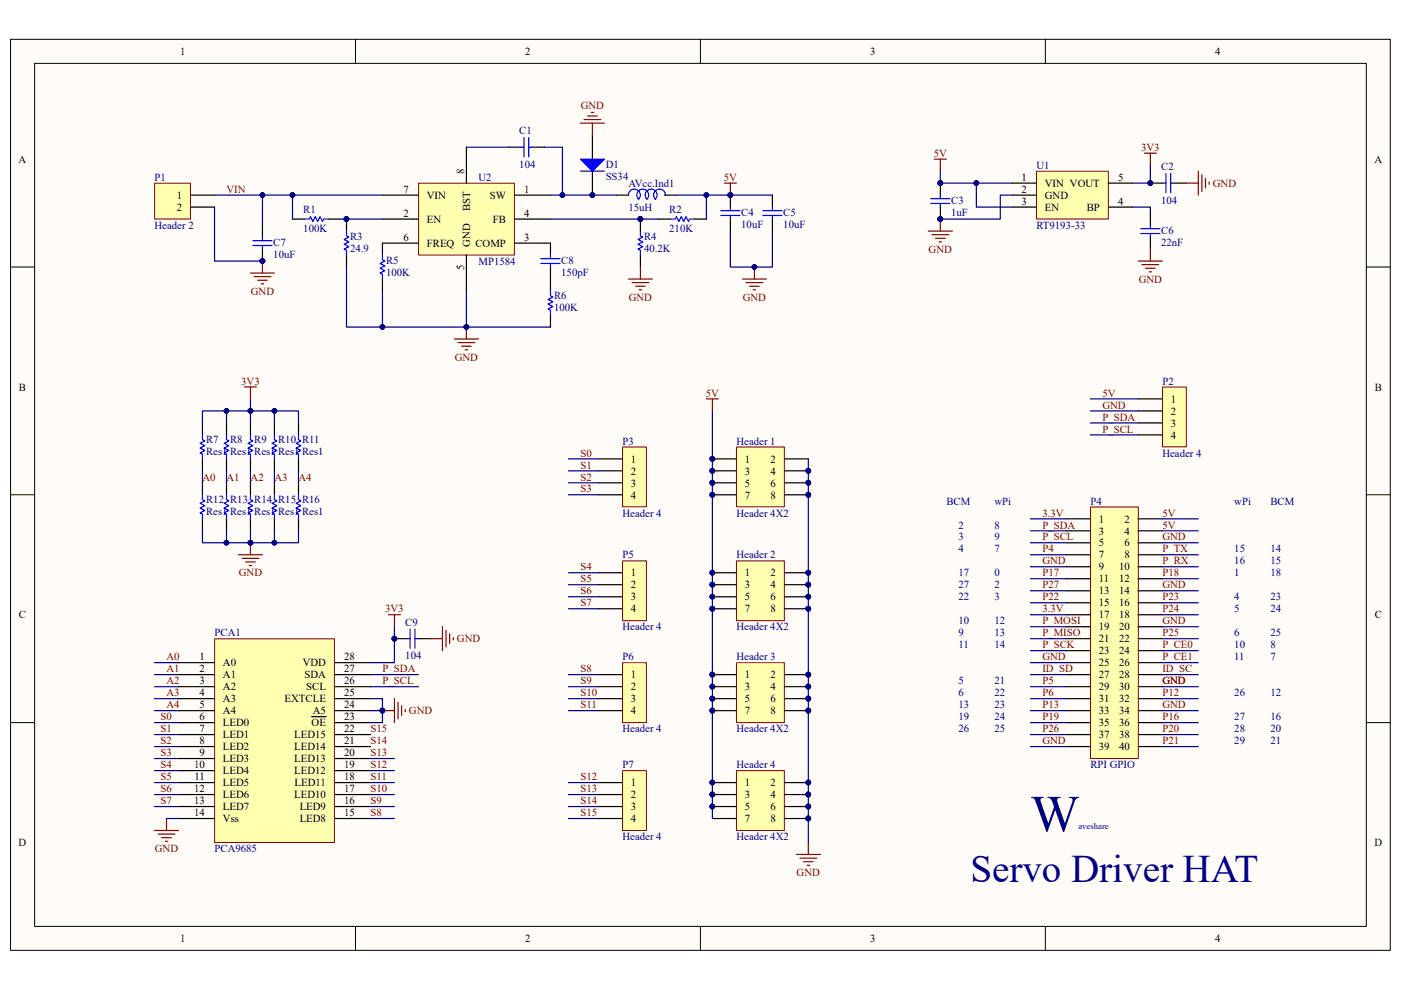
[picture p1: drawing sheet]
<svg xmlns="http://www.w3.org/2000/svg" width="297mm" height="210mm" viewBox="0 0 297 210" stroke-linecap="round" stroke-linejoin="round" font-family="sans-serif">
<path d="M2.3 8.4h292.5v193.2h-292.5z" fill="#fffcf8"/>
<path d="M2.2 8.3h292.6v193.3h-292.6z" fill="none" stroke="#000" stroke-width=".21"/>
<path d="M7.4 13.5h282.3v183h-282.3z" fill="#fffcf8"/>
<g fill="none" stroke="#000" stroke-width=".21">
<path d="M7.3 13.4h282.4v183.1h-282.4zM75.4 8.3v5.1M148.5 8.3v5.1M221.6 8.3v5.1M2.2 56.6h5.1M289.7 56.6h5.1M2.2 104.9h5.1M289.7 104.9h5.1M2.2 153.3h5.1M289.7 153.3h5.1M75.4 196.5v5.1M148.5 196.5v5.1"/>
<path d="M221.6 196.5v5.1"/>
</g>
<path d="M45.5 135.5h25.4v43.2h-25.4z" fill="#ffffb0"/>
<path d="M45.5 135.5h25.4v43.2h-25.4z" fill="none" stroke="#800000" stroke-width=".21"/>
<g fill="none" stroke="#000" stroke-width=".25">
<path d="M83.6 135.5h2.6M88.7 135.5h2.6M37.8 140.5h7.7M37.8 143.1h7.7M37.8 145.6h7.7M37.8 148.2h7.7M37.8 150.7h7.7M37.8 153.3h7.7M37.8 155.8h7.7M37.8 158.3h7.7M66.1 152h3M70.9 140.5h7.6"/>
<path d="M70.9 143.1h7.6M70.9 145.6h7.6M70.9 148.2h7.6M70.9 150.7h7.6M70.9 153.3h7.6M70.9 155.8h7.6M70.9 158.3h7.6M37.8 168.5h7.7M37.8 173.6h7.7M37.8 171.1h7.7M37.8 166h7.7M37.8 163.4h7.7"/>
<path d="M37.8 160.9h7.7M70.9 168.5h7.6M70.9 173.6h7.6M70.9 171.1h7.6M70.9 166h7.6M70.9 163.4h7.6M70.9 160.9h7.6"/>
</g>
<path d="M82.4 130.4h2.5M83.6 130.4v2.5M81.1 150.7h2.5M83.6 148.2v5.1M84.4 148.9v3.6M85.2 149.7v2M85.9 150.5v.5M32.8 176.1h5M33.5 176.9h3.6M34.3 177.7h2M35 178.4h.6M35.3 173.6v2.5" fill="none" stroke="#800000" stroke-width=".25"/>
<g fill="#000080" stroke="#000080" stroke-width=".21">
<circle cx="81.1" cy="150.7" r=".49"/>
<circle cx="83.6" cy="135.5" r=".49"/>
</g>
<path d="M86.2 135.5h.7M86.9 133.4v4.1M88 135.5h.7M88 133.4v4.1" fill="none" stroke="#00f" stroke-width=".25"/>
<path d="M219.8 36.3h15.2v10.2h-15.2z" fill="#ffffb0"/>
<path d="M219.7 36.3h15.3v10.2h-15.3z" fill="none" stroke="#800000" stroke-width=".21"/>
<path d="M199.4 38.8v2.6M214.6 38.8h5.1M235 38.8h5.1M243.9 38.8h2.5M249 38.8h2.5M199.4 43.9v2.6M214.6 41.4h5.1M214.6 43.9h5.1M235 43.9h5.1M243.9 45.2v2.5M243.9 50.3v2.5" fill="none" stroke="#000" stroke-width=".25"/>
<g fill="#000080" stroke="#000080" stroke-width=".21">
<circle cx="199.4" cy="46.5" r=".49"/>
<circle cx="199.4" cy="38.8" r=".49"/>
<circle cx="243.9" cy="38.8" r=".49"/>
</g>
<path d="M246.4 38.8h.8M247.2 36.8v4.1M248.2 36.8v4.1M248.2 38.8h.8M197.3 42.1h4.1M197.3 43.2h4.1M199.4 41.4v.7M199.4 43.2v.7M241.8 48.5h4.1M241.8 49.5h4.1M243.9 47.7v.8M243.9 49.5v.8" fill="none" stroke="#00f" stroke-width=".25"/>
<g fill="none" stroke="#800000" stroke-width=".25">
<path d="M198.1 33.8h2.6M199.4 33.8v2.5M242.6 32.5h2.6M243.9 32.5v2.5M251.5 38.8h2.6M254.1 36.3v5.1M254.8 37.1v3.5M255.6 37.8v2.1M256.4 38.6v.5M196.8 49h5.1M197.6 49.8h3.6M198.3 50.5h2.1"/>
<path d="M199.1 51.3h.5M199.4 46.5v2.5M241.3 55.4h5.1M242.1 56.1h3.6M242.9 56.9h2M243.6 57.7h.6M243.9 52.8v2.6M91.3 135.5h2.5M93.8 132.9v5.1M94.6 133.7v3.5M95.3 134.5v2M96.1 135.2v.5"/>
</g>
<path d="M156.2 94.8h10.1v12.7h-10.1z" fill="#ffffb0"/>
<path d="M156.1 94.8h10.2v12.7h-10.2z" fill="none" stroke="#800000" stroke-width=".21"/>
<path d="M151 97.3h5.1M151 99.9h5.1M166.3 97.3h5.1M166.3 99.9h5.1M151 102.4h5.1M151 104.9h5.1M166.3 102.4h5.1M166.3 104.9h5.1" fill="none" stroke="#000" stroke-width=".25"/>
<g fill="#000080" stroke="#000080" stroke-width=".21">
<circle cx="151" cy="97.3" r=".5"/>
<circle cx="151" cy="99.9" r=".5"/>
<circle cx="151" cy="102.4" r=".5"/>
<circle cx="151" cy="104.9" r=".5"/>
<circle cx="171.4" cy="99.9" r=".49"/>
<circle cx="171.4" cy="102.4" r=".49"/>
<circle cx="171.4" cy="104.9" r=".49"/>
</g>
<path d="M132 94.8h5.1v12.7h-5.1z" fill="#ffffb0"/>
<path d="M132 94.8h5.1v12.7h-5.1z" fill="none" stroke="#800000" stroke-width=".21"/>
<path d="M126.9 97.3h5.1M126.9 99.9h5.1M126.9 102.4h5.1M126.9 104.9h5.1" fill="none" stroke="#000" stroke-width=".25"/>
<path d="M156.2 119h10.1v12.7h-10.1z" fill="#ffffb0"/>
<path d="M156.1 119h10.2v12.7h-10.2z" fill="none" stroke="#800000" stroke-width=".21"/>
<path d="M151 121.5h5.1M151 124h5.1M151 126.6h5.1M151 129.1h5.1M166.3 121.5h5.1M166.3 124h5.1M166.3 126.6h5.1M166.3 129.1h5.1" fill="none" stroke="#000" stroke-width=".25"/>
<g fill="#000080" stroke="#000080" stroke-width=".21">
<circle cx="151" cy="121.5" r=".5"/>
<circle cx="151" cy="124" r=".5"/>
<circle cx="151" cy="126.6" r=".5"/>
<circle cx="151" cy="129.1" r=".5"/>
<circle cx="171.4" cy="121.5" r=".49"/>
<circle cx="171.4" cy="124" r=".49"/>
<circle cx="171.4" cy="126.6" r=".49"/>
<circle cx="171.4" cy="129.1" r=".49"/>
</g>
<path d="M132 119h5.1v12.7h-5.1z" fill="#ffffb0"/>
<path d="M132 119h5.1v12.7h-5.1z" fill="none" stroke="#800000" stroke-width=".21"/>
<path d="M126.9 121.5h5.1M126.9 124h5.1M126.9 126.6h5.1M126.9 129.1h5.1" fill="none" stroke="#000" stroke-width=".25"/>
<path d="M156.2 140.6h10.1v12.7h-10.1z" fill="#ffffb0"/>
<path d="M156.1 140.6h10.2v12.7h-10.2z" fill="none" stroke="#800000" stroke-width=".21"/>
<path d="M151 143.1h5.1M151 145.6h5.1M151 148.2h5.1M151 150.7h5.1M166.3 143.1h5.1M166.3 145.6h5.1M166.3 148.2h5.1M166.3 150.7h5.1" fill="none" stroke="#000" stroke-width=".25"/>
<g fill="#000080" stroke="#000080" stroke-width=".21">
<circle cx="151" cy="143.1" r=".5"/>
<circle cx="151" cy="145.6" r=".5"/>
<circle cx="151" cy="148.2" r=".5"/>
<circle cx="151" cy="150.7" r=".5"/>
<circle cx="171.4" cy="143.1" r=".49"/>
<circle cx="171.4" cy="145.6" r=".49"/>
<circle cx="171.4" cy="148.2" r=".49"/>
<circle cx="171.4" cy="150.7" r=".49"/>
</g>
<path d="M132 140.6h5.1v12.7h-5.1z" fill="#ffffb0"/>
<path d="M132 140.6h5.1v12.7h-5.1z" fill="none" stroke="#800000" stroke-width=".21"/>
<path d="M126.9 143.1h5.1M126.9 145.6h5.1M126.9 148.2h5.1M126.9 150.7h5.1" fill="none" stroke="#000" stroke-width=".25"/>
<path d="M156.2 163.5h10.1v12.6h-10.1z" fill="#ffffb0"/>
<path d="M156.1 163.4h10.2v12.7h-10.2z" fill="none" stroke="#800000" stroke-width=".21"/>
<path d="M151 166h5.1M151 168.5h5.1M151 171.1h5.1M151 173.6h5.1M166.3 166h5.1M166.3 168.5h5.1M166.3 171.1h5.1M166.3 173.6h5.1" fill="none" stroke="#000" stroke-width=".25"/>
<g fill="#000080" stroke="#000080" stroke-width=".21">
<circle cx="151" cy="166" r=".5"/>
<circle cx="151" cy="168.5" r=".5"/>
<circle cx="151" cy="171.1" r=".5"/>
<circle cx="171.4" cy="166" r=".49"/>
<circle cx="171.4" cy="168.5" r=".49"/>
<circle cx="171.4" cy="171.1" r=".49"/>
<circle cx="171.4" cy="173.6" r=".49"/>
</g>
<path d="M132 163.5h5.1v12.6h-5.1z" fill="#ffffb0"/>
<path d="M132 163.4h5.1v12.7h-5.1z" fill="none" stroke="#800000" stroke-width=".21"/>
<path d="M126.9 166h5.1M126.9 168.5h5.1M126.9 171.1h5.1M126.9 173.6h5.1" fill="none" stroke="#000" stroke-width=".25"/>
<path d="M149.8 84.6h2.5M151 84.6v2.6M171.4 178.7v2.5M168.8 181.2h5.1M169.6 182h3.6M170.4 182.8h2M171.1 183.5h.6" fill="none" stroke="#800000" stroke-width=".25"/>
<path d="M231.2 107.5h10.1v53.4h-10.1z" fill="#ffffb0"/>
<path d="M231.2 107.5h10.1v53.4h-10.1z" fill="none" stroke="#800000" stroke-width=".21"/>
<g fill="none" stroke="#000" stroke-width=".25">
<path d="M42.9 89.7v2.5M42.9 97.3v2.6M48 89.7v2.5M48 97.3v2.6M53.1 89.7v2.5M53.1 97.3v2.6M58.2 89.7v2.5M58.2 97.3v2.6M63.3 89.7v2.5M63.3 97.3v2.6M42.9 102.4v2.5M42.9 110v2.6"/>
<path d="M48 102.4v2.5M48 110v2.6M53.1 102.4v2.5M53.1 110v2.6M58.2 102.4v2.5M58.2 110v2.6M63.3 102.4v2.5M63.3 110v2.6M226.1 110h5.1M226.1 112.6h5.1M226.1 115.1h5.1M226.1 117.7h5.1"/>
<path d="M241.3 110h5.1M241.3 112.6h5.1M241.3 115.1h5.1M241.3 117.7h5.1M226.1 120.2h5.1M226.1 122.7h5.1M226.1 125.3h5.1M226.1 127.8h5.1M226.1 130.4h5.1M226.1 132.9h5.1M226.1 135.5h5.1M226.1 138h5.1"/>
<path d="M241.3 120.2h5.1M241.3 122.7h5.1M241.3 125.3h5.1M241.3 127.8h5.1M241.3 130.4h5.1M241.3 132.9h5.1M241.3 135.5h5.1M241.3 138h5.1M226.1 140.5h5.1M226.1 143.1h5.1M226.1 145.6h5.1M226.1 148.2h5.1"/>
<path d="M226.1 150.7h5.1M226.1 153.3h5.1M226.1 155.8h5.1M226.1 158.3h5.1M241.3 140.5h5.1M241.3 143.1h5.1M241.3 145.6h5.1M241.3 148.2h5.1M241.3 150.7h5.1M241.3 153.3h5.1M241.3 155.8h5.1M241.3 158.3h5.1"/>
</g>
<path d="M42.9 92.2v1.1l.5 .2-1 .5 1 .5-1 .5 1 .5-1 .6 .5 .2v1M48 92.2v1.1l.5 .2-1 .5 1 .5-1 .5 1 .5-1 .6 .5 .2v1M53.1 92.2v1.1l.5 .2-1 .5 1 .5-1 .5 1 .5-1 .6 .5 .2v1M58.2 92.2v1.1l.5 .2-1 .5 1 .5-1 .5 1 .5-1 .6 .5 .2v1M63.3 92.2v1.1l.5 .2-1 .5 1 .5-1 .5 1 .5-1 .6 .5 .2v1M42.9 104.9v1.1l.5 .2-1 .5 1 .6-1 .5 1 .5-1 .5 .5 .2v1M48 104.9v1.1l.5 .2-1 .5 1 .6-1 .5 1 .5-1 .5 .5 .2v1M53.1 104.9v1.1l.5 .2-1 .5 1 .6-1 .5 1 .5-1 .5 .5 .2v1M58.2 104.9v1.1l.5 .2-1 .5 1 .6-1 .5 1 .5-1 .5 .5 .2v1M63.3 104.9v1.1l.5 .2-1 .5 1 .6-1 .5 1 .5-1 .5 .5 .2v1" fill="none" stroke="#00f" stroke-width=".25"/>
<path d="M51.8 82.1h2.6M53.1 82.1v2.5M50.6 117.7h5M51.3 118.4h3.6M52.1 119.2h2M52.8 120h.6M53.1 115.1v2.6" fill="none" stroke="#800000" stroke-width=".25"/>
<circle cx="53.1" cy="115.1" r=".49" fill="#000080" stroke="#000080" stroke-width=".21"/>
<path d="M246.5 82.1h5v12.7h-5z" fill="#ffffb0"/>
<path d="M246.5 82.1h5v12.7h-5z" fill="none" stroke="#800000" stroke-width=".21"/>
<path d="M241.3 84.6h5.1M241.3 87.2h5.1M241.3 89.7h5.1M241.3 92.2h5.1" fill="none" stroke="#000" stroke-width=".25"/>
<path d="M32.8 38.9h7.6v7.6h-7.6z" fill="#ffffb0"/>
<path d="M32.8 38.9h7.6v7.6h-7.6z" fill="none" stroke="#800000" stroke-width=".21"/>
<path d="M40.4 41.4h5.1M40.4 43.9h5.1M55.6 47.7v2.6M55.6 52.8v2.6M116.7 51.6v2.5M116.7 56.6v2.6" fill="none" stroke="#000" stroke-width=".25"/>
<circle cx="55.6" cy="55.4" r=".49" fill="#000080" stroke="#000080" stroke-width=".21"/>
<path d="M53.6 51.1h4.1M53.6 52.1h4.1M55.6 50.3v.8M55.6 52.1v.7M114.7 55.9h4M114.7 54.9h4M116.7 54.1v.8M116.7 55.9v.7" fill="none" stroke="#00f" stroke-width=".25"/>
<path d="M88.8 38.9h20.3v15.2h-20.3z" fill="#ffffb0"/>
<path d="M88.7 38.9h20.4v15.2h-20.4z" fill="none" stroke="#800000" stroke-width=".21"/>
<g fill="none" stroke="#000" stroke-width=".25">
<path d="M98.9 31.2v7.6M107.8 31.2h2.5M112.9 31.2h2.5M125.6 28.7v5.1M125.6 36.3v5.1M62 46.5h2.6M69.6 46.5h2.6M73.5 46.5v2.5M73.5 54.1v2.5M81.1 59.2v2.5M81.1 41.4h7.6M81.1 46.5h7.6"/>
<path d="M88.7 51.6h-7.6v2.5M98.9 54.1v7.6M109.1 41.4h7.6M109.1 46.5h7.6M109.1 51.6h7.6M130.7 41.4h2.5M140.9 41.4h2.5"/>
</g>
<g fill="#000080" stroke="#000080" stroke-width=".21">
<circle cx="73.4" cy="46.5" r=".49"/>
<circle cx="55.6" cy="55.4" r=".49"/>
<circle cx="98.9" cy="69.3" r=".49"/>
<circle cx="125.6" cy="41.4" r=".49"/>
</g>
<path d="M110.3 31.2h.8M111.1 29.2v4.1M112.1 29.2v4.1M112.1 31.2h.8M64.6 46.5h1l.2-.5 .5 1 .5-1 .5 1 .6-1 .5 1 .2-.5h1M73.5 49v1l.5 .3-1 .5 1 .5-1 .5 1 .5-1 .5 .5 .3v1M81.1 54.1v1l.5 .3-1 .5 1 .5-1 .5 1 .5-1 .5 .5 .3v1M133.2 41.4a1.26 1.26 0 0 1 1.8-1.2 1.26 1.26 0 0 1 .4 2.1 1.26 1.26 0 0 1 0-1.8 1.26 1.26 0 0 1 1.8 0 1.26 1.26 0 0 1 0 1.8 1.27 1.27 0 0 1 0-1.8 1.27 1.27 0 0 1 1.8 0 1.27 1.27 0 0 1 0 1.8 1.26 1.26 0 0 1 .4-2.1 1.26 1.26 0 0 1 1.7 1.2" fill="none" stroke="#00f" stroke-width=".25"/>
<path d="M53.1 57.9h5.1M53.9 58.7h3.5M54.6 59.4h2.1M55.6 55.4v2.5M55.4 60.2h.5M96.3 71.9h5.1M97.1 72.7h3.6M97.9 73.4h2M98.6 74.2h.5M98.9 69.4v2.5" fill="none" stroke="#800000" stroke-width=".25"/>
<path d="M123.1 33.8h5l-2.5 2.5z" fill="#00f"/>
<g fill="none" stroke="#00f" stroke-width=".25">
<path d="M123.1 36.3h5M123.1 33.8h5l-2.5 2.5zM135.8 49v1l.5 .3-1 .5 1 .5-1 .5 1 .5-1 .5 .5 .3v1M142.1 46.5h1l.3-.5 .5 1 .5-1 .5 1 .6-1 .5 1 .2-.5h1M152.8 45.7h4.1M152.8 44.7h4.1M154.9 43.9v.8M154.9 45.7v.8M161.7 45.7h4.1M161.7 44.7h4.1M163.8 43.9v.8M163.8 45.7v.8"/>
<path d="M116.7 61.7v1l.5 .3-1 .5 1 .5-1 .5 1 .5-1 .5 .5 .3v1"/>
</g>
<g fill="#000080" stroke="#000080" stroke-width=".21">
<circle cx="125.6" cy="41.4" r=".49"/>
<circle cx="135.8" cy="46.5" r=".5"/>
<circle cx="154.8" cy="41.4" r=".49"/>
<circle cx="159.9" cy="56.6" r=".5"/>
<circle cx="83.6" cy="135.5" r=".49"/>
<circle cx="81.1" cy="150.7" r=".49"/>
<circle cx="207" cy="38.8" r=".5"/>
<circle cx="199.4" cy="46.5" r=".49"/>
<circle cx="243.9" cy="38.8" r=".49"/>
<circle cx="171.4" cy="99.9" r=".49"/>
<circle cx="171.4" cy="102.4" r=".49"/>
<circle cx="171.4" cy="104.9" r=".49"/>
<circle cx="171.4" cy="121.5" r=".49"/>
<circle cx="171.4" cy="124" r=".49"/>
<circle cx="171.4" cy="126.6" r=".49"/>
<circle cx="171.4" cy="129.1" r=".49"/>
<circle cx="171.4" cy="143.1" r=".49"/>
<circle cx="171.4" cy="145.6" r=".49"/>
<circle cx="171.4" cy="148.2" r=".49"/>
<circle cx="171.4" cy="150.7" r=".49"/>
<circle cx="171.4" cy="166" r=".49"/>
<circle cx="171.4" cy="168.5" r=".49"/>
<circle cx="171.4" cy="171.1" r=".49"/>
<circle cx="171.4" cy="173.6" r=".49"/>
<circle cx="151" cy="97.3" r=".5"/>
<circle cx="151" cy="99.9" r=".5"/>
<circle cx="151" cy="102.4" r=".5"/>
<circle cx="151" cy="104.9" r=".5"/>
<circle cx="151" cy="121.5" r=".5"/>
<circle cx="151" cy="124" r=".5"/>
<circle cx="151" cy="126.6" r=".5"/>
<circle cx="151" cy="129.1" r=".5"/>
<circle cx="151" cy="143.1" r=".5"/>
<circle cx="151" cy="145.6" r=".5"/>
<circle cx="151" cy="148.2" r=".5"/>
<circle cx="151" cy="150.7" r=".5"/>
<circle cx="151" cy="166" r=".5"/>
<circle cx="151" cy="168.5" r=".5"/>
<circle cx="151" cy="171.1" r=".5"/>
<circle cx="58.2" cy="87.1" r=".49"/>
<circle cx="53.1" cy="87.1" r=".49"/>
<circle cx="48" cy="87.1" r=".5"/>
<circle cx="58.2" cy="115.1" r=".49"/>
<circle cx="53.1" cy="115.1" r=".49"/>
<circle cx="48" cy="115.1" r=".5"/>
<circle cx="199.4" cy="38.8" r=".49"/>
<circle cx="73.4" cy="46.5" r=".49"/>
<circle cx="55.6" cy="41.4" r=".49"/>
<circle cx="62" cy="41.4" r=".5"/>
<circle cx="119.2" cy="41.4" r=".5"/>
<circle cx="149.8" cy="41.4" r=".5"/>
<circle cx="81.1" cy="69.3" r=".49"/>
<circle cx="98.9" cy="69.3" r=".49"/>
<circle cx="55.6" cy="55.4" r=".49"/>
</g>
<g fill="none" stroke="#800000" stroke-width=".25">
<path d="M123.1 26.1h5M123.8 25.4h3.6M124.6 24.6h2M125.3 23.8h.6M125.6 26.1v2.6M153.6 38.8h2.5M154.9 38.8v2.6M133.2 59.2h5.1M134 59.9h3.6M135.8 56.6v2.6M157.4 59.2h5.1M158.2 59.9h3.5"/>
<path d="M160 56.6v2.6M134.8 60.7h2M135.5 61.5h.5M158.9 60.7h2.1M159.7 61.5h.5"/>
</g>
<path d="M116.7 59.2v2.5M135.8 46.5v2.5M135.8 54.1v2.5M139.6 46.5h2.5M147.2 46.5h2.6M154.9 41.4v2.5M154.9 46.5v2.5M163.8 41.4v2.5M163.8 46.5v2.5M116.7 66.8v2.6" fill="none" stroke="#000" stroke-width=".25"/>
<g fill="none" stroke="#000080" stroke-width=".25">
<path d="M98.9 31.2h8.9M115.4 31.2h3.8v10.2M199.4 36.3v2.5h15.2M207 38.8v5.1h7.6M243.9 35v3.8h-3.8M45.5 43.9v11.5h10.1M45.5 41.4h35.6M55.6 41.4v6.3M62 41.4v5.1M72.2 46.5h8.9M73.5 56.6v12.8h25.4v-7.7M116.7 46.5h22.9"/>
<path d="M116.7 41.4h14M143.4 41.4h20.4M149.8 41.4v5.1M154.9 49v7.6h8.9v-7.6M214.6 41.4h-2.5v5.1h-12.7M240.1 43.9h3.8v1.3M81.1 61.7v7.7M98.9 69.4h17.8M42.9 89.7v-2.5h20.4v2.5M42.9 99.9v2.5M48 87.2v2.5M48 99.9v2.5"/>
<path d="M53.1 99.9v2.5M53.1 84.6v5.1M58.2 87.2v2.5M58.2 99.9v2.5M63.3 99.9v2.5M120.5 97.3h6.4M120.5 99.9h6.4M151 87.2v86.4M171.4 97.3v81.4M231.2 84.6h10.1M231.2 87.2h10.1M231.2 89.7h10.1"/>
<path d="M231.2 92.2h10.1M42.9 112.6v2.5h20.4v-2.5M48 112.6v2.5M53.1 112.6v2.5M58.2 112.6v2.5M120.5 102.4h6.4M120.5 104.9h6.4M218.5 110h7.6M218.5 115.1h7.6M218.5 112.6h7.6M218.5 117.7h7.6M246.4 112.6h7.7"/>
<path d="M246.4 110h7.7M246.4 115.1h7.7M246.4 117.7h7.7M83.6 132.9v7.6h-5.1M120.5 121.5h6.4M120.5 124h6.4M120.5 126.6h6.4M120.5 129.1h6.4M218.5 120.2h7.6M218.5 125.3h7.6M218.5 130.4h7.6M218.5 132.9h7.6"/>
<path d="M218.5 135.5h7.6M218.5 138h7.6M218.5 122.7h7.6M218.5 127.8h7.6M246.4 120.2h7.7M246.4 122.7h7.7M246.4 125.3h7.7M246.4 130.4h7.7M246.4 132.9h7.7M246.4 127.8h7.7M246.4 135.5h7.7M246.4 138h7.7"/>
<path d="M32.8 143.1h5M32.8 145.6h5M32.8 150.7h5M32.8 148.2h5M32.8 140.5h5M32.8 158.3h5M32.8 153.3h5M32.8 155.8h5M78.5 148.2h2.6v5.1h-2.6M78.5 143.1h10.2M78.5 145.6h10.2M78.5 150.7h2.6"/>
<path d="M120.5 143.1h6.4M120.5 145.6h6.4M120.5 150.7h6.4M120.5 148.2h6.4M218.5 145.6h7.6M218.5 150.7h7.6M218.5 155.8h7.6M218.5 153.3h7.6M218.5 148.2h7.6M218.5 140.5h7.6M218.5 143.1h7.6M218.5 158.3h7.6"/>
<path d="M246.4 143.1h7.7M246.4 145.6h7.7M246.4 150.7h7.7M246.4 158.3h7.7M246.4 155.8h7.7M246.4 153.3h7.7M246.4 148.2h7.7M246.4 140.5h7.7M32.8 160.9h5M32.8 163.4h5M32.8 166h5M32.8 168.5h5"/>
<path d="M32.8 171.1h5M35.3 173.6h2.5M78.5 173.6h5.1M78.5 160.9h5.1M78.5 163.4h5.1M78.5 166h5.1M78.5 168.5h5.1M78.5 171.1h5.1M120.5 173.6h6.4M120.5 166h6.4M120.5 168.5h6.4M120.5 171.1h6.4"/>
</g>
<text font-size="11" fill="#000080" x="218.5" y="176.3">W</text>
<text font-size="8.3" fill="#000080" x="205.7" y="187.1">Servo Driver HAT</text>
<g font-size="2.3">
<text x="38.2" y="11.7">1</text>
<text x="111.4" y="11.7">2</text>
<text x="184.5" y="11.7">3</text>
<text x="257.6" y="11.7">4</text>
<text x="4" y="34.5">A</text>
<text x="291.4" y="34.5">A</text>
<text x="85.6" y="40.9">7</text>
<text x="98.4" y="36.8" transform="rotate(-90 98.4 36.8)">8</text>
<text x="111.1" y="40.9">1</text>
<text x="216.6" y="38.4">1</text>
<text x="216.6" y="40.9">2</text>
<text x="221.5" y="39.6">VIN VOUT</text>
<text x="237" y="38.4">5</text>
<text x="37.5" y="42.2">1</text>
<text x="37.5" y="44.7">2</text>
<text x="85.6" y="46">2</text>
<text x="90.5" y="42.2">VIN</text>
<text x="90.5" y="47.2">EN</text>
<text x="99.7" y="44.9" transform="rotate(-90 99.7 44.9)">BST</text>
<text x="103.9" y="42.2">SW</text>
<text x="104.5" y="47.2">FB</text>
<text x="111.1" y="46">4</text>
<text x="216.6" y="43.4">3</text>
<text x="221.5" y="42.2">GND</text>
<text x="221.5" y="44.7">EN</text>
<text x="230.4" y="44.7">BP</text>
<text x="237" y="43.4">4</text>
<text x="85.6" y="51.1">6</text>
<text x="90.5" y="52.3">FREQ</text>
<text x="99.7" y="52.3" transform="rotate(-90 99.7 52.3)">GND</text>
<text x="100.8" y="52.3">COMP</text>
<text x="111.1" y="51.1">3</text>
<text x="98.4" y="57.3" transform="rotate(-90 98.4 57.3)">5</text>
<text x="4" y="82.8">B</text>
<text x="291.5" y="82.8">B</text>
<text x="248.2" y="85.4">1</text>
<text x="248.2" y="87.9">2</text>
<text x="248.2" y="90.5">3</text>
<text x="248.2" y="93">4</text>
<text x="133.7" y="98.1">1</text>
<text x="133.7" y="100.6">2</text>
<text x="157.9" y="98.1">1</text>
<text x="157.9" y="100.6">3</text>
<text x="163.4" y="98.1">2</text>
<text x="163.4" y="100.6">4</text>
<text x="133.7" y="103.2">3</text>
<text x="133.7" y="105.7">4</text>
<text x="157.9" y="103.2">5</text>
<text x="157.9" y="105.7">7</text>
<text x="163.4" y="103.2">6</text>
<text x="163.4" y="105.7">8</text>
<text x="233" y="110.8">1</text>
<text x="233" y="113.4">3</text>
<text x="238.4" y="110.8">2</text>
<text x="238.4" y="113.4">4</text>
<text x="233" y="115.9">5</text>
<text x="233" y="118.4">7</text>
<text x="238.4" y="115.9">6</text>
<text x="238.4" y="118.4">8</text>
<text x="133.7" y="122.3">1</text>
<text x="133.7" y="124.8">2</text>
<text x="157.9" y="122.3">1</text>
<text x="157.9" y="124.8">3</text>
<text x="163.4" y="122.3">2</text>
<text x="163.4" y="124.8">4</text>
<text x="233" y="121">9</text>
<text x="233" y="123.5">11</text>
<text x="237.3" y="121">10</text>
<text x="237.3" y="123.5">12</text>
<text x="4" y="131.2">C</text>
<text x="133.7" y="127.4">3</text>
<text x="133.7" y="129.9">4</text>
<text x="157.9" y="127.4">5</text>
<text x="157.9" y="129.9">7</text>
<text x="163.4" y="127.4">6</text>
<text x="163.4" y="129.9">8</text>
<text x="233" y="126.1">13</text>
<text x="233" y="128.6">15</text>
<text x="233" y="131.2">17</text>
<text x="237.3" y="126.1">14</text>
<text x="237.3" y="128.6">16</text>
<text x="237.3" y="131.2">18</text>
<text x="291.5" y="131.2">C</text>
<text x="233" y="133.7">19</text>
<text x="233" y="136.2">21</text>
<text x="237.3" y="133.7">20</text>
<text x="237.3" y="136.2">22</text>
<text x="42.3" y="140.1">1</text>
<text x="42.3" y="142.6">2</text>
<text x="47.3" y="141.3">A0</text>
<text x="47.3" y="143.9">A1</text>
<text x="64.2" y="141.3">VDD</text>
<text x="64.6" y="143.9">SDA</text>
<text x="73" y="140.1">28</text>
<text x="73" y="142.6">27</text>
<text x="133.7" y="143.9">1</text>
<text x="157.9" y="143.9">1</text>
<text x="163.4" y="143.9">2</text>
<text x="233" y="138.8">23</text>
<text x="233" y="141.3">25</text>
<text x="233" y="143.9">27</text>
<text x="237.3" y="138.8">24</text>
<text x="237.3" y="141.3">26</text>
<text x="237.3" y="143.9">28</text>
<text x="42.3" y="145.2">3</text>
<text x="42.3" y="147.7">4</text>
<text x="47.3" y="146.4">A2</text>
<text x="47.3" y="149">A3</text>
<text x="60.3" y="149">EXTCLE</text>
<text x="64.9" y="146.4">SCL</text>
<text x="73" y="147.7">25</text>
<text x="73" y="145.2">26</text>
<text x="133.7" y="146.4">2</text>
<text x="133.7" y="149">3</text>
<text x="157.9" y="146.4">3</text>
<text x="157.9" y="149">5</text>
<text x="163.4" y="146.4">4</text>
<text x="163.4" y="149">6</text>
<text x="233" y="146.4">29</text>
<text x="233" y="149">31</text>
<text x="237.3" y="146.4">30</text>
<text x="237.3" y="149">32</text>
<text x="42.3" y="150.2">5</text>
<text x="42.3" y="152.8">6</text>
<text x="42.3" y="155.3">7</text>
<text x="47.3" y="151.5">A4</text>
<text x="47.3" y="154.1">LED0</text>
<text x="66.1" y="154.1">OE</text>
<text x="66.3" y="151.5">A5</text>
<text x="73" y="150.2">24</text>
<text x="73" y="152.8">23</text>
<text x="73" y="155.3">22</text>
<text x="133.7" y="151.5">4</text>
<text x="157.9" y="151.5">7</text>
<text x="163.4" y="151.5">8</text>
<text x="233" y="151.5">33</text>
<text x="233" y="154.1">35</text>
<text x="237.3" y="151.5">34</text>
<text x="237.3" y="154.1">36</text>
<text x="42.3" y="157.9">8</text>
<text x="42.3" y="160.4">9</text>
<text x="47.3" y="156.6">LED1</text>
<text x="47.3" y="159.1">LED2</text>
<text x="47.3" y="161.7">LED3</text>
<text x="62.4" y="161.7">LED13</text>
<text x="62.4" y="159.1">LED14</text>
<text x="62.4" y="156.6">LED15</text>
<text x="73" y="160.4">20</text>
<text x="73" y="157.9">21</text>
<text x="233" y="156.6">37</text>
<text x="233" y="159.1">39</text>
<text x="237.3" y="156.6">38</text>
<text x="237.3" y="159.1">40</text>
<text x="41.1" y="163">10</text>
<text x="41.2" y="165.5">11</text>
<text x="47.3" y="164.2">LED4</text>
<text x="47.3" y="166.8">LED5</text>
<text x="62.4" y="164.2">LED12</text>
<text x="62.5" y="166.8">LED11</text>
<text x="73" y="165.5">18</text>
<text x="73" y="163">19</text>
<text x="133.7" y="166.8">1</text>
<text x="157.9" y="166.8">1</text>
<text x="163.4" y="166.8">2</text>
<text x="41.1" y="168">12</text>
<text x="41.1" y="170.6">13</text>
<text x="41.1" y="173.1">14</text>
<text x="47.3" y="169.3">LED6</text>
<text x="47.3" y="171.9">LED7</text>
<text x="62.4" y="169.3">LED10</text>
<text x="63.5" y="171.9">LED9</text>
<text x="73" y="173.1">15</text>
<text x="73" y="170.6">16</text>
<text x="73" y="168">17</text>
<text x="133.7" y="169.3">2</text>
<text x="133.7" y="171.9">3</text>
<text x="157.9" y="169.3">3</text>
<text x="157.9" y="171.9">5</text>
<text x="163.4" y="169.3">4</text>
<text x="163.4" y="171.9">6</text>
<text x="4" y="179.5">D</text>
<text x="47.3" y="174.4">Vss</text>
<text x="63.5" y="174.4">LED8</text>
<text x="133.7" y="174.4">4</text>
<text x="157.9" y="174.4">7</text>
<text x="163.4" y="174.4">8</text>
<text x="291.4" y="179.5">D</text>
<text x="38.2" y="199.8">1</text>
<text x="111.4" y="199.8">2</text>
<text x="184.5" y="199.8">3</text>
<text x="257.6" y="199.8">4</text>
</g>
<g font-size="2.3" fill="#800000">
<text x="123.1" y="23.1">GND</text>
<text x="198" y="33.3">5V</text>
<text x="241.9" y="32">3V3</text>
<text x="48" y="40.9">VIN</text>
<text x="153.5" y="38.4">5V</text>
<text x="257.1" y="39.6">GND</text>
<text x="196.9" y="53.6">GND</text>
<text x="241.4" y="60">GND</text>
<text x="53.2" y="62.5">GND</text>
<text x="133.3" y="63.8">GND</text>
<text x="157.5" y="63.8">GND</text>
<text x="96.4" y="76.5">GND</text>
<text x="51.1" y="81.6">3V3</text>
<text x="149.6" y="84.1">5V</text>
<text x="233.7" y="84.1">5V</text>
<text x="233.7" y="86.7">GND</text>
<text x="233.7" y="89.2">P_SDA</text>
<text x="233.7" y="91.8">P_SCL</text>
<text x="42.9" y="101.9">A0</text>
<text x="48" y="101.9">A1</text>
<text x="53.1" y="101.9">A2</text>
<text x="58.2" y="101.9">A3</text>
<text x="63.3" y="101.9">A4</text>
<text x="123.1" y="96.8">S0</text>
<text x="123.1" y="99.4">S1</text>
<text x="123.1" y="101.9">S2</text>
<text x="123.1" y="104.5">S3</text>
<text x="221" y="112.1">P_SDA</text>
<text x="221" y="109.6">3.3V</text>
<text x="246.4" y="109.6">5V</text>
<text x="246.4" y="112.1">5V</text>
<text x="221" y="119.7">GND</text>
<text x="221" y="117.2">P4</text>
<text x="221" y="114.6">P_SCL</text>
<text x="246.4" y="119.7">P_RX</text>
<text x="246.4" y="117.2">P_TX</text>
<text x="246.4" y="114.6">GND</text>
<text x="50.6" y="122.3">GND</text>
<text x="123.1" y="121">S4</text>
<text x="123.1" y="123.5">S5</text>
<text x="221" y="124.8">P27</text>
<text x="221" y="122.3">P17</text>
<text x="246.4" y="124.8">GND</text>
<text x="246.4" y="122.3">P18</text>
<text x="81.7" y="129.9">3V3</text>
<text x="123.1" y="126.1">S6</text>
<text x="123.1" y="128.6">S7</text>
<text x="221" y="129.9">3.3V</text>
<text x="221" y="127.4">P22</text>
<text x="246.4" y="127.4">P23</text>
<text x="246.4" y="129.9">P24</text>
<text x="96.9" y="136.2">GND</text>
<text x="221" y="137.5">P_SCK</text>
<text x="221" y="135">P_MISO</text>
<text x="221" y="132.4">P_MOSI</text>
<text x="246.4" y="132.4">GND</text>
<text x="246.4" y="135">P25</text>
<text x="246.4" y="137.5">P_CE0</text>
<text x="35.3" y="140.1">A0</text>
<text x="35.3" y="142.6">A1</text>
<text x="81.1" y="142.6">P_SDA</text>
<text x="123.1" y="142.6">S8</text>
<text x="221" y="140.1">GND</text>
<text x="221" y="142.6">ID_SD</text>
<text x="246.4" y="140.1">P_CE1</text>
<text x="246.4" y="142.6">ID_SC</text>
<text x="35.3" y="145.2">A2</text>
<text x="35.3" y="147.7">A3</text>
<text x="81.1" y="145.2">P_SCL</text>
<text x="123.1" y="145.2">S9</text>
<text x="123.1" y="147.7">S10</text>
<text x="221" y="147.7">P6</text>
<text x="221" y="145.2">P5</text>
<text x="246.4" y="145.2">GND</text>
<text x="246.4" y="147.7">P12</text>
<text x="34" y="155.3">S1</text>
<text x="34" y="152.8">S0</text>
<text x="35.3" y="150.2">A4</text>
<text x="78.5" y="155.3">S15</text>
<text x="86.7" y="151.5">GND</text>
<text x="123.1" y="150.2">S11</text>
<text x="221" y="152.8">P19</text>
<text x="221" y="150.2">P13</text>
<text x="221" y="155.3">P26</text>
<text x="246.4" y="150.2">GND</text>
<text x="246.4" y="152.8">P16</text>
<text x="246.4" y="155.3">P20</text>
<text x="34" y="157.9">S2</text>
<text x="34" y="160.4">S3</text>
<text x="78.5" y="160.4">S13</text>
<text x="78.5" y="157.9">S14</text>
<text x="221" y="157.9">GND</text>
<text x="246.4" y="157.9">P21</text>
<text x="34" y="163">S4</text>
<text x="34" y="165.5">S5</text>
<text x="78.5" y="165.5">S11</text>
<text x="78.5" y="163">S12</text>
<text x="123.1" y="165.5">S12</text>
<text x="34" y="168">S6</text>
<text x="34" y="170.6">S7</text>
<text x="78.5" y="173.1">S8</text>
<text x="78.5" y="170.6">S9</text>
<text x="78.5" y="168">S10</text>
<text x="123.1" y="168">S13</text>
<text x="123.1" y="170.6">S14</text>
<text x="123.1" y="173.1">S15</text>
<text x="32.8" y="180.7">GND</text>
<text x="168.9" y="185.8">GND</text>
</g>
<g font-size="2.3" fill="#000080">
<text x="110.1" y="28.4">C1</text>
<text x="110.1" y="35.6">104</text>
<text x="128.4" y="35.6">D1</text>
<text x="219.7" y="35.8">U1</text>
<text x="32.8" y="38.4">P1</text>
<text x="101.4" y="38.4">U2</text>
<text x="128.4" y="38.1">SS34</text>
<text x="133.2" y="39.6">AVcc.Ind1</text>
<text x="246.2" y="36.1">C2</text>
<text x="64.3" y="45.2">R1</text>
<text x="133.2" y="44.7">15uH</text>
<text x="141.9" y="45.2">R2</text>
<text x="157.2" y="45.7">C4</text>
<text x="166.1" y="45.7">C5</text>
<text x="201.7" y="43.2">C3</text>
<text x="201.7" y="45.7">1uF</text>
<text x="246.2" y="43.2">104</text>
<text x="32.8" y="48.5">Header 2</text>
<text x="58" y="52.1">C7</text>
<text x="64.3" y="49.3">100K</text>
<text x="74.2" y="50.8">R3</text>
<text x="74.2" y="53.4">24.9</text>
<text x="136.5" y="50.8">R4</text>
<text x="136.5" y="53.4">40.2K</text>
<text x="141.9" y="49.3">210K</text>
<text x="157.2" y="48.3">10uF</text>
<text x="166.1" y="48.3">10uF</text>
<text x="219.7" y="48.5">RT9193-33</text>
<text x="246.2" y="49.6">C6</text>
<text x="246.2" y="52.1">22nF</text>
<text x="58" y="54.6">10uF</text>
<text x="81.9" y="55.9">R5</text>
<text x="81.9" y="58.4">100K</text>
<text x="101.4" y="56.2">MP1584</text>
<text x="119" y="55.9">C8</text>
<text x="119" y="58.4">150pF</text>
<text x="117.5" y="63.5">R6</text>
<text x="117.5" y="66.1">100K</text>
<text x="246.4" y="81.6">P2</text>
<text x="43.7" y="94">R7</text>
<text x="48.8" y="94">R8</text>
<text x="53.9" y="94">R9</text>
<text x="59" y="94">R10 R11</text>
<text x="132" y="94.3">P3</text>
<text x="156.1" y="94.3">Header 1</text>
<text x="43.7" y="96.6">Res1 Res1 Res1 Res1 Res1</text>
<text x="246.4" y="96.8">Header 4</text>
<text x="43.7" y="106.8">R12 R13 R14 R15 R16</text>
<text x="200.7" y="107">BCM</text>
<text x="210.8" y="107">wPi</text>
<text x="231.2" y="107">P4</text>
<text x="261.7" y="107">wPi</text>
<text x="269.3" y="107">BCM</text>
<text x="43.7" y="109.3">Res1 Res1 Res1 Res1 Res1</text>
<text x="132" y="109.6">Header 4</text>
<text x="156.1" y="109.6">Header 4X2</text>
<text x="203.2" y="112.1">2</text>
<text x="210.8" y="112.1">8</text>
<text x="132" y="118.4">P5</text>
<text x="156.1" y="118.4">Header 2</text>
<text x="203.2" y="114.6">3</text>
<text x="203.2" y="117.2">4</text>
<text x="210.8" y="114.6">9</text>
<text x="210.8" y="117.2">7</text>
<text x="261.7" y="117.2">15</text>
<text x="261.7" y="119.7">16</text>
<text x="269.3" y="117.2">14</text>
<text x="269.3" y="119.7">15</text>
<text x="203.2" y="122.3">17</text>
<text x="203.2" y="124.8">27</text>
<text x="210.8" y="122.3">0</text>
<text x="210.8" y="124.8">2</text>
<text x="261.7" y="122.3">1</text>
<text x="269.3" y="122.3">18</text>
<text x="203.2" y="127.4">22</text>
<text x="210.8" y="127.4">3</text>
<text x="261.7" y="127.4">4</text>
<text x="261.7" y="129.9">5</text>
<text x="269.3" y="127.4">23</text>
<text x="269.3" y="129.9">24</text>
<text x="45.5" y="135">PCA1</text>
<text x="85.9" y="132.7">C9</text>
<text x="132" y="133.7">Header 4</text>
<text x="156.1" y="133.7">Header 4X2</text>
<text x="203.2" y="132.4">10</text>
<text x="203.2" y="135">9</text>
<text x="203.2" y="137.5">11</text>
<text x="210.8" y="132.4">12</text>
<text x="210.8" y="135">13</text>
<text x="210.8" y="137.5">14</text>
<text x="261.7" y="135">6</text>
<text x="261.7" y="137.5">10</text>
<text x="269.3" y="137.5">8</text>
<text x="269.3" y="135">25</text>
<text x="85.9" y="139.8">104</text>
<text x="132" y="140.1">P6</text>
<text x="156.1" y="140.1">Header 3</text>
<text x="261.7" y="140.1">11</text>
<text x="269.3" y="140.1">7</text>
<text x="203.2" y="145.2">5</text>
<text x="203.2" y="147.7">6</text>
<text x="210.8" y="145.2">21</text>
<text x="210.8" y="147.7">22</text>
<text x="261.7" y="147.7">26</text>
<text x="269.3" y="147.7">12</text>
<text x="132" y="155.3">Header 4</text>
<text x="156.1" y="155.3">Header 4X2</text>
<text x="203.2" y="150.2">13</text>
<text x="203.2" y="152.8">19</text>
<text x="203.2" y="155.3">26</text>
<text x="210.8" y="150.2">23</text>
<text x="210.8" y="152.8">24</text>
<text x="210.8" y="155.3">25</text>
<text x="261.7" y="152.8">27</text>
<text x="261.7" y="155.3">28</text>
<text x="269.3" y="155.3">20</text>
<text x="269.3" y="152.8">16</text>
<text x="261.7" y="157.9">29</text>
<text x="269.3" y="157.9">21</text>
<text x="132" y="163">P7</text>
<text x="156.1" y="163">Header 4</text>
<text x="231.2" y="163">RPI GPIO</text>
<text x="132" y="178.2">Header 4</text>
<text x="156.1" y="178.2">Header 4X2</text>
<text x="45.5" y="180.7">PCA9685</text>
</g>
<text font-size="1.8" fill="#000080" x="228.6" y="175.8">aveshare</text>
</svg>
